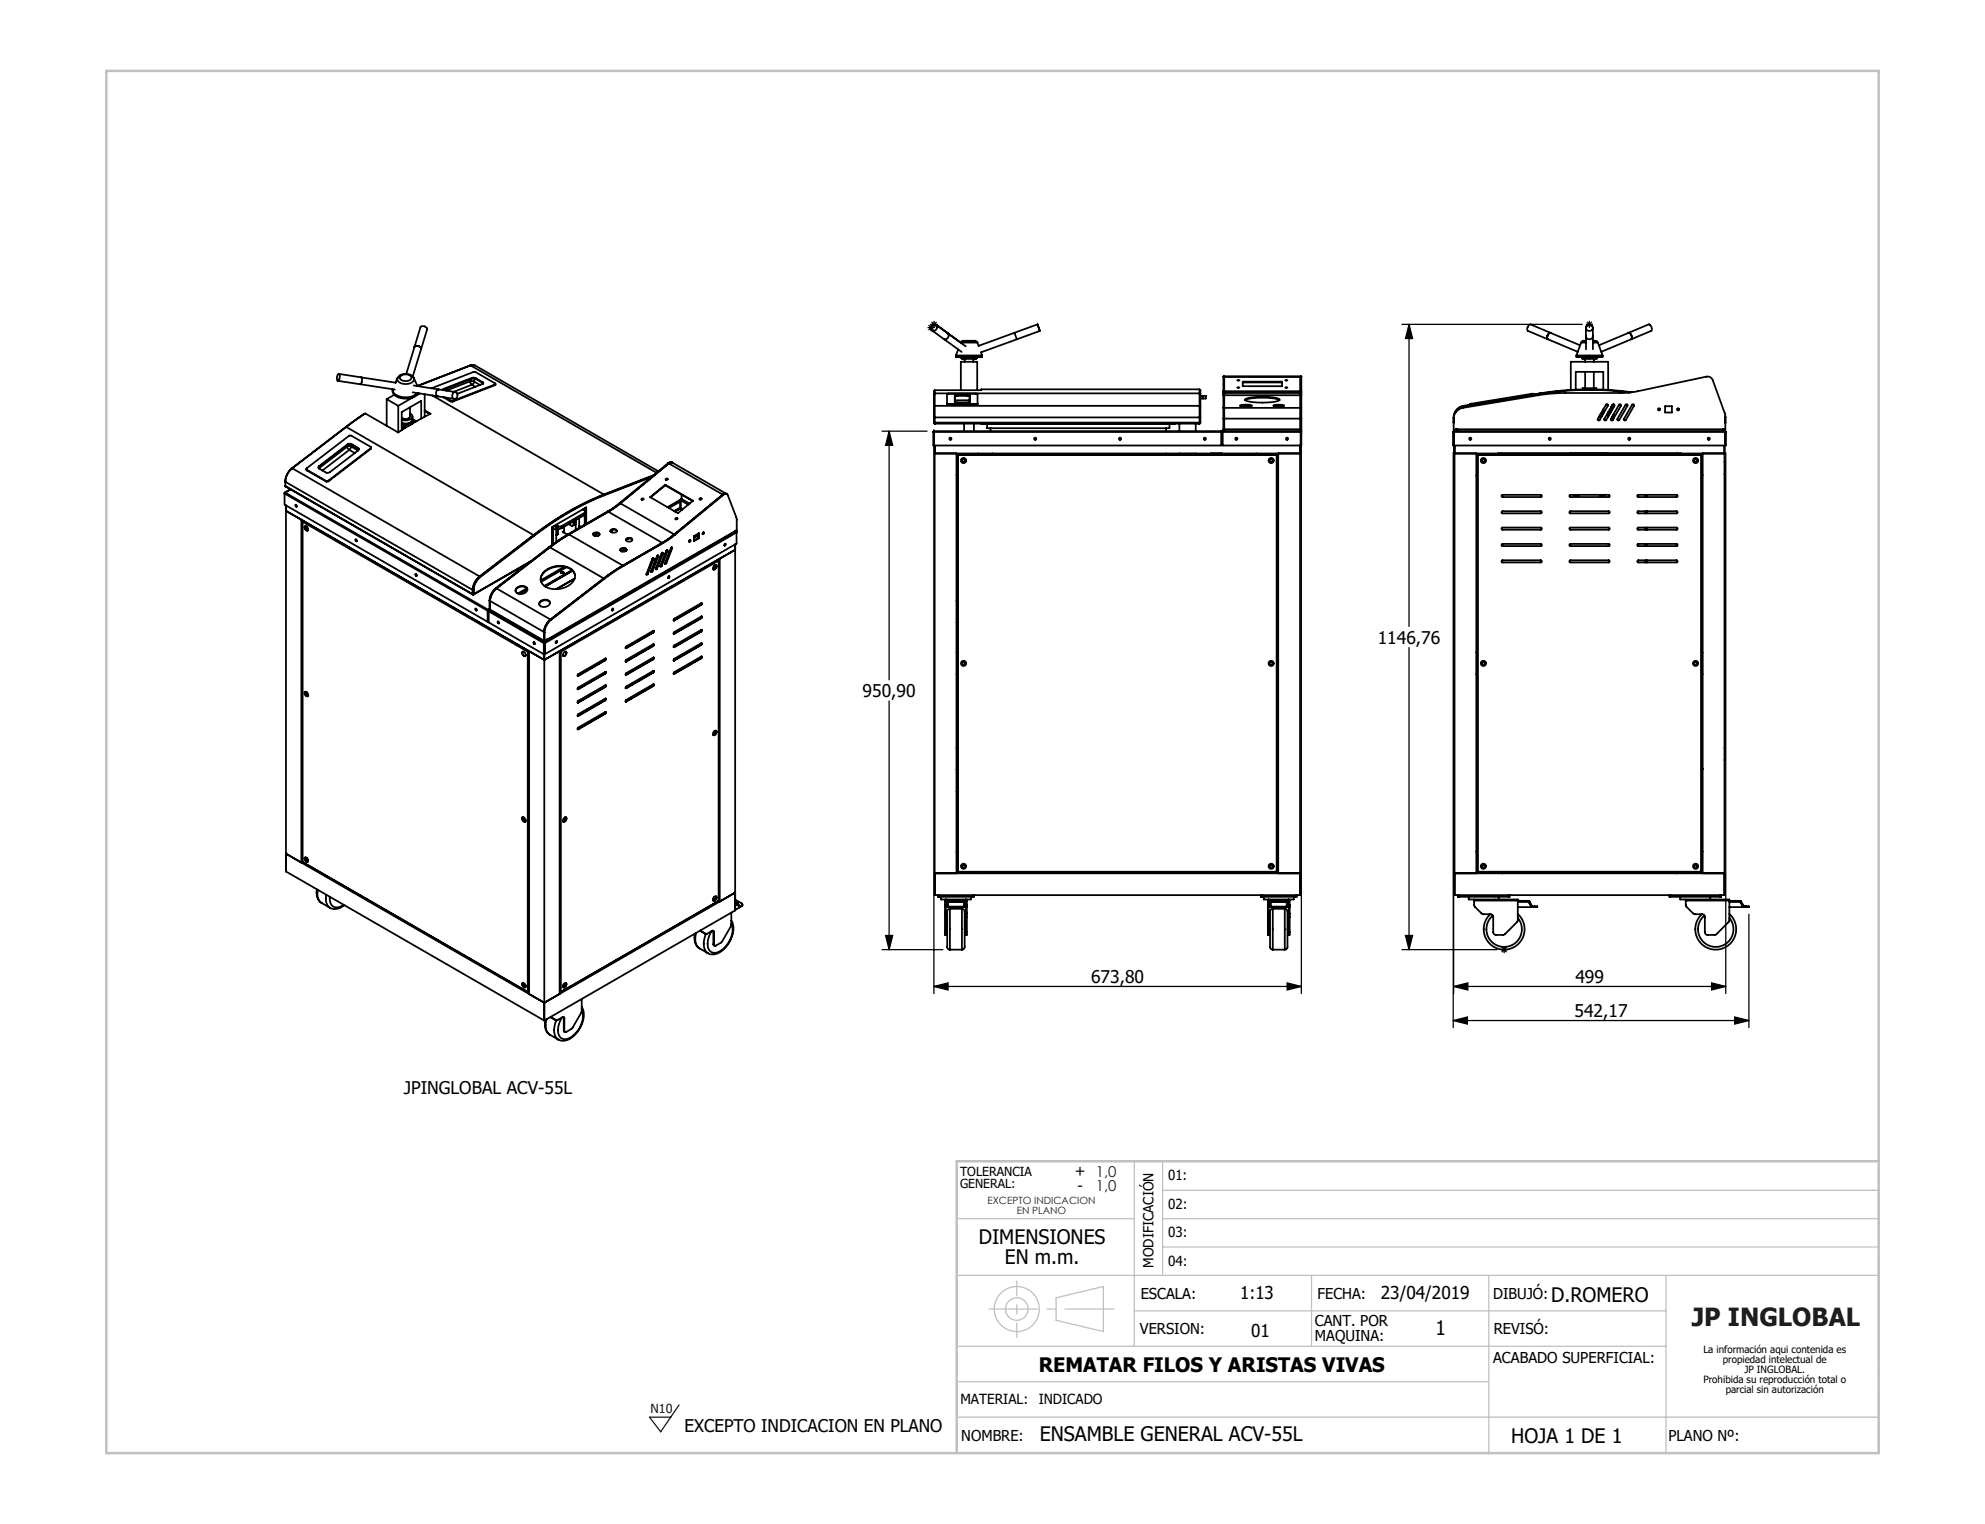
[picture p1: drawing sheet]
<svg xmlns="http://www.w3.org/2000/svg" width="280mm" height="215mm" viewBox="0 0 280 215" stroke-linecap="round" stroke-linejoin="round" font-family="sans-serif">
<g fill="none" stroke="#000" stroke-width=".18">
<path d="M130.8 46.2h1M131 45.9l.7 .7M131.3 45.8h1M131.3 45.7v1M131.4 45.4l.7 .7M131.7 45.9l-.7 .7M131.8 45.3v1M132.1 45.4l-.7 .7M197.8 45.8h25.4M198.8 45.8v42.6M198.8 45.8l.5 2h-1zM223.7 45.8h1"/>
<path d="M223.8 45.4l.7 .7M224.2 45.3v1M224.5 45.4l-.7 .7M124.4 60.8h6.4M125.4 60.8l.5 2h-1zM125.4 60.8v35.1M131.7 60.6v79.6M183.6 61.8v78.4M205 63.9v81.1M205 61.6v78.6M243.4 63.9v76.3M125.4 98.9v35.1"/>
<path d="M198.8 91.4v42.6M124.4 134h8.6M124.9 132h1l-.5 2zM131.7 139.2l2-.5v1zM131.7 139.2h51.9M181.6 138.7l2 .5-2 .5zM197.8 134h13.4M198.3 132h1l-.5 2zM205 139.2l2-.5v1zM205 139.2h38.4M211.7 134h1M211.8 133.6l.7 .7"/>
<path d="M212.2 133.5v1M212.5 133.6l-.7 .7M241.4 138.7l2 .5-2 .5zM246.7 129v16M205 144l2-.5v1zM205 144h41.7M244.7 143.5l2 .5-2 .5z"/>
</g>
<g fill="none" stroke="#c0c0c0" stroke-width=".18">
<path d="M135 171.9h25M135 179.9h130M160 163.8v26.1M164 167.9h101M164 171.9h101M164 175.9h101M164 163.8v16.1M185 179.9v10M210 179.9v25.2M235 179.9v25.2M135 194.9h75M135 199.9h130"/>
<path d="M135 189.9h100M149 183.1l6.6-1.6v6.4l-6.6-1.6zM160 184.9h75"/>
<circle cx="143.4" cy="184.7" r="1.59"/>
<circle cx="143.4" cy="184.7" r="3.2"/>
</g>
<path d="M95.8 198.2l-2.6 3.8-1.6-2.1h3" fill="none" stroke="#191924" stroke-width=".18"/>
<path d="M265 163.8v41.2" fill="none" stroke="#c0c0c0" stroke-width=".18" stroke-dasharray="15.2 1.3 1.3 1.3" stroke-dashoffset="6.1"/>
<path d="M135 205h130" fill="none" stroke="#c0c0c0" stroke-width=".18" stroke-dasharray="15.2 1.3 1.3 1.3" stroke-dashoffset="-.3"/>
<path d="M139.5 184.7h17.6" fill="none" stroke="#c0c0c0" stroke-width=".18" stroke-dasharray="15.2 1.3 1.3 1.3" stroke-dashoffset="8.4"/>
<path d="M143.4 180.7v8" fill="none" stroke="#c0c0c0" stroke-width=".18" stroke-dasharray="15.2 1.3 1.3 1.3" stroke-dashoffset="13.1"/>
<path d="M15 10h250v195h-250zM265 163.8h-130v41.2" fill="none" stroke="#c0c0c0" stroke-width=".35"/>
<g fill="#000">
<path d="M198.8 45.8l.5 2h-1zM198.3 132h1l-.5 2z"/>
<path d="M181.6 138.7l2 .5-2 .5zM131.7 139.2l2-.5v1zM124.9 132h1l-.5 2zM125.4 60.8l.5 2h-1zM205 139.2l2-.5v1zM241.4 138.7l2 .5-2 .5zM205 144l2-.5v1zM244.7 143.5l2 .5-2 .5z"/>
</g>
<g fill="none" stroke="#000" stroke-width=".25">
<path d="M47.6 53.7l8.1 1.3M47.7 52.8a.27 .27 0 0 1 .3 .1 .27 .27 0 0 1-.1 .3 .28 .28 0 0 1 0 .4 .28 .28 0 0 1-.3 0l-.1-.5zM47.8 52.8l3.1 .4M50.9 53.2l.2 .2v.3l-.1 .3-.2 .2M51 53.2l4.9 .8M51.3 58.4l-2.5 1.8M51.3 58.4h.1M51.4 58.4h-.1M54.5 56.3l1.7 1M54.5 56.3v3.8M55.4 55a1.2 1.2 0 0 0 1.2 1.2 2.25 2.25 0 0 0 2.4-.7M55.4 54.9a1.35 1.35 0 0 0 1.5 1.1 2.45 2.45 0 0 0 2-.5"/>
<path d="M55.6 55.7l-1.1 .6M56.1 53.3a.68 .68 0 0 0 .7 .8 1.23 1.23 0 0 0 1.6-.6v-.2M56.1 53.3l-.3 .7M56.2 57.3v3.7M56.5 53a.98 .98 0 0 1 1.5 .3 .95 .95 0 0 1-1.6 0zM56.7 60a1.54 1.54 0 0 0 1.2-.1 1.54 1.54 0 0 1-1.2 .1zM57.3 52.8l2-6.6a.59 .59 0 0 1 1 .2l-2.1 6.7M57.8 58.3a.45 .45 0 0 1 .4 .5 .45 .45 0 0 1-.5 .4l-.6 .1-.4-.1M57.8 57.5v1.3a.73 .73 0 0 1-1.1 .1M58.2 59.2a1.13 1.13 0 0 1-1.5 .5M58.2 59.5l-.2 .4M58.2 59.1l.5 .3"/>
<path d="M58.2 58.8v.9M58.2 59.3l.4 .2M58.2 55.4l3.5 .5M58.2 56.1l-2 1.2M58.4 54.4l3.5 .5M58.4 53.3a1.42 1.42 0 0 0-2.3 0M58.4 53.3l.5 1.2M59 48.8h-.3l-.2 .1M59 48.8l.3 .2 .1 .2M59 48.8l.3 .2 .1 .3M59 48.8a.4 .4 0 0 0-.5 .2M59.2 55.5l-.4 .3"/>
<path d="M59.4 59.1v-2.6l-2.7 1.6v2.6M59.9 57.9l.8 .5-2.2 1.2-2.3 1.4M59.9 58l.8 .4M59.9 55.6v3.2M61 55.8l24.2 14M62.5 56l1 .6M62.6 55h-.1M62.6 54.9l-.1 .1M62.6 54.9v.1M62.8 56.1l.7 .4M63.5 56.6l.4 .1M63.5 56.5l.4 .1"/>
<path d="M63.5 56.5v.1M63.9 56.6v.1M63.9 55.4a.4 .4 0 0 1 .6 .1 .4 .4 0 0 1 0 .6 .38 .38 0 0 1-.6 .1 .38 .38 0 0 1-.1-.6zM64.2 55.3l-2.3-.4a.51 .51 0 0 0-.4 .5 .51 .51 0 0 0 .3 .5l2.3 .4M66.3 53.8l.1 .3 .2 .2M66.3 53.8h.6M66.3 53.8l-3.4 1.3M66.4 51.6l.3-.1 .3 .1 25.9 14.9M66.4 51.6l-7.5 2.8M66.4 51.6l26.2 15.1M66.4 53.5l-.1 .3M66.5 51.5l-.2 .1"/>
<path d="M66.6 53.4l.5 .1M66.6 53.4l-4 1.6M66.6 54.3l-2.6 1M66.6 54.3l.5 .3M66.6 53.3l.5 .1M66.6 53.3l-4 1.6M66.6 53.3v.1M66.9 53.8l-.3 .5M66.9 53.8l.8 .5M66.9 53.4v.4M67.1 53.5l1 .5M67.1 53.4l1 .5"/>
<path d="M67.1 53.4v.1M68.1 54l.1 .1M68.1 53.9a.13 .13 0 0 1 .1 .1 .13 .13 0 0 1-.1 .2l-3.6 1.4M68.1 53.9v.1M69.8 54.3l-5.9 2.4M69.8 54.2v-.1l-2.7-1.6h-.2l-6 2.3M69.8 54.2l-5.9 2.4M69.8 54.2v.1M69.9 54.2l-.1 .1M131.5 46a.42 .42 0 0 1 .6-.1 .42 .42 0 0 1-.1 .7 .4 .4 0 0 1-.6-.1 .4 .4 0 0 1 .1-.5zM131.5 46.6l1.6 1.2a.5 .5 0 0 0 .6-.2 .5 .5 0 0 0 0-.6M131.7 57.3v1.5"/>
<path d="M131.7 59.6l.2 .2M131.7 58.8h.1M131.7 57.3h.1M131.7 59.6h37.6M131.7 55.6v1.7M131.7 58.8v.8M131.7 55.6h.1M131.8 55.1h-.1v.5M131.8 58.9v.9h37.4v-.9M131.8 57.3v1.6M131.8 55.5v-.5h6.6v-.1h30.8v.6M131.8 58.9h37.4"/>
<path d="M131.8 55.5v1.8M131.8 57.3h37.4M131.8 55.5h37.4M131.9 45.8h.2l3.4 2.5M131.9 59.8h.1M132 45.8l1.7 1.2M133.1 47.8l2.5 1.9M133.6 56.9l.2 .1M133.7 47h-.1l2.6 1.9M133.8 57.1h-.2v-1.5l.2-.1 4.1 .1v1.5h-.2M133.8 57h3.9M133.8 57v.1"/>
<path d="M133.8 57.1h3.9M134.7 56.5v.2M134.7 56.5h2.1M134.7 55.9v.6M134.7 56.5h.1M134.8 50.2h3.7M134.8 50.2v.2h3.7v-.2M135.1 55.7l-.4 .1v.9h2.1v-.9l-.4-.1M135.1 55.9h-.4M135.1 55.7h1.3M135.1 55.7v.2M135.1 55.9h1.3"/>
<path d="M135.2 49.3l-.4 .9M135.5 48.3l.1-.1a3.4 3.4 0 0 1 1.9-.1h.2l.2 .2M135.5 48.3h2.4M135.5 48.3h.1M135.5 55v-4h2.3v4M135.6 50.5l.1 .1h2l.1-.1M135.6 50.5h2.2M135.6 50.4v.1M136 59.8v1M136.1 50.6v.4M136.4 55.9h.4M136.4 55.7v.2"/>
<path d="M136.8 56.5v.2M136.8 55.9v.6M136.8 56.5h.1M137.3 50.6v.4M137.4 59.8v1M137.7 57v.1M137.8 50.4v.1M137.9 56.9l-.2 .1M138.4 59.8h27.4M139.2 59.8v.6h25.8v-.6M143.1 46.9l.3 1M143.4 47.9l-5 1.8 .1 .5"/>
<path d="M146.3 45.8l-8.3 3-.1-.5M146.4 45.8l.3 .9zM146.7 46.7l-3.3 1.2M166.4 59.8v1M168.7 59.8v1M169.2 59.8h.1M169.2 55h.1v.6M169.2 57.3v1.6M169.2 58.8h.1M169.2 57.3h.1M169.2 55.6h.1M169.2 55.5v1.8"/>
<path d="M169.3 57.3v1.5M169.3 59.6l-.1 .2M169.3 55.9h.4M169.3 55.6v1.7M169.3 58.8v.8M169.3 56.2h.4M169.7 55.9h.4v.3h-.4M169.7 55.9v.3M172.6 57.5v1.6M172.6 55.4v.4M172.6 55.2v.2M172.6 53.1h11"/>
<path d="M172.6 55.8h11M172.6 53.1v2.1M172.6 55.8v1.7M172.6 59.1v1.5M172.6 59.1h11M172.6 57.5h11M172.6 55.4h11M172.6 55.2h11M172.7 53.1v7.7M174.5 53.6l.3 .1zM174.5 54.7h.3zM174.9 57.2a2.62 2.62 0 0 1 1.7 0 2.73 2.73 0 0 1-1.7 0z"/>
<path d="M175 57.3l.7-.1 .8 .1M175.3 53.8h5.5v.7h-5.5zM175.3 54h5.5M175.6 56.3a8.5 8.5 0 0 1 4.9 0 .45 .45 0 0 1-.6 .4 9.6 9.6 0 0 1-4.2-.2zM175.6 56.5a8.6 8.6 0 0 1 4.9 0M179.6 57.2a2.45 2.45 0 0 1 1.5 0 2.27 2.27 0 0 1-1.5 0zM179.7 57.3h1.4M181.3 53.6l.3 .1zM181.3 54.7h.3zM183.4 53.1v7.7M183.6 57.5v1.6M183.6 55.4v.4"/>
<path d="M183.6 55.2v.2M183.6 53.1v2.1M183.6 55.8v1.7M183.6 59.1v1.5M205 59.6v.1M205 59.6h.1M205 58.9h.1M205 58.9v.7M206.4 57.3a1.65 1.65 0 0 0-1.4 1.6M206.4 57.3h.1M206.4 57.3a1.54 1.54 0 0 0-1.1 1M207.6 56.9l-.2 .1v.1"/>
<path d="M207.6 56.9v.2M216 55.6l.2-.1 .1 .1M216 55.6v.1M216 55.6l-8.4 1.3M217.2 55.5l-10.8 1.8M217.2 55.5v.1M218.3 47.4l-.1 .3 .2 .2M218.3 47.4l-.1 .3 .1 .2M218.7 47l-.2 .1-.2 .3M218.7 47a.4 .4 0 0 0-.4 .4M221.6 55v-4h5.2v4M222.3 55v-2.5h3.9v2.5"/>
<path d="M222.4 50.2h3.7M222.4 50.2v.2h3.7v-.2M222.9 48.7l-7-2.9a.64 .64 0 0 0-.4 .9l7.1 2.9M223 48.3h.7M223 48.3l-.6 1.9M223.1 50.5h2.2M223.1 50.5l.1 .1h2l.1-.1M223.1 50.4v.1M223.2 54.9v-.1h2v.1M223.6 50.6v.4M223.6 52.5v2.3M223.7 47.5v1.8"/>
<path d="M223.7 48.1h-.4l-.3 .2M224.7 46.2v1.2a.49 .49 0 0 1-.5 .5 .49 .49 0 0 1-.5-.5v-1.2M224.7 47.5v1.8M224.7 48.1h.4l.3 .2M224.7 48.3h.7M224.8 50.6v.4M224.8 52.5v2.3M225.3 50.4v.1M225.4 48.3l.7 1.9M225.5 48.7l7-2.9a.64 .64 0 0 1 .4 .9l-7 2.9M225.5 58.8h.4M225.6 58.7h.4"/>
<path d="M225.8 58.4v.3M225.8 58.4h.3M226.1 58h.1M226.2 57.8l-.1 .6M226.5 57.1h.3M226.6 57.1l.1-.1 .1 .3-1.2 2a.15 .15 0 0 1-.2 0 .15 .15 0 0 1 0-.2zM226.8 58.4h.3M226.8 58.2h.4M226.8 58.2v.6M226.8 58.7h.1M227.3 57.4v.7M227.3 57.3v.6"/>
<path d="M227.4 58.8h.1M227.4 57.1v.6M227.4 58.7v.6M227.5 57.1l.2-.1v.3l-1.1 2a.15 .15 0 0 1-.2 0 .15 .15 0 0 1-.1-.2zM227.6 57v.5M227.6 58.5v.6M228.4 57.1l.2-.1v.3l-1.1 2a.15 .15 0 0 1-.2 0 .15 .15 0 0 1-.1-.2zM229.3 57.1l.2-.1 .1 .3-1.2 2a.15 .15 0 0 1-.2 0 .15 .15 0 0 1-.1-.2zM229.7 47h.2zM229.9 47l.1 .1a.54 .54 0 0 1 .1 .8M229.9 47l.1 .1a.64 .64 0 0 1 .1 .8M229.9 55.4a43.4 43.4 0 0 0-12.7 .2l-10.8 1.7"/>
<path d="M230.2 55.3a43.5 43.5 0 0 0-13 .2M230.3 57.1l.1-.1 .1 .3-1.2 2a.15 .15 0 0 1-.2 0 .15 .15 0 0 1 0-.2zM234.9 57.3h.9v.9h-.9zM243.4 58.7v.2M243.4 59.6h.1M243.4 58.9h.1M243.4 59.6v.1M243.4 58.9v.7M40.1 69.5v1.7l28.7 16.5M40.1 69.5l.1 .1M40.2 69.5l-.1 .1 28.7 16.6M40.2 69.5h-.1"/>
<path d="M40.2 69.5l28.7 16.5M40.2 68.6l26.5 15.3M40.2 67.8v.8M40.2 68.6l26.5 15.2M40.2 67.8h.1M40.3 72.1l36.5 21M40.3 71.3v51.6l36.5 21.1M41 69l-.8 .5M41.2 66.1a2.44 2.44 0 0 0-1 1.7M41.2 66.1h.1M41.2 66.1a2.63 2.63 0 0 0-1 1.9l26.5 15.2M41.2 66.1l26.4 15.2"/>
<path d="M41.7 71.2l.2 .3M42.5 73.3v48.4M42.6 73.5l.1 48.1M42.7 73.5v.1M42.7 73.6l31.7 18.3M42.7 73.6v48M42.7 73.5h.1M42.7 73.4v.2M42.7 73.4v.1M42.7 73.4h.1M43 74.2a.38 .38 0 0 1 .4 .2 .38 .38 0 0 1-.1 .5 .46 .46 0 0 1-.3-.7zM43.1 74.2a.45 .45 0 0 0 .3 .6"/>
<path d="M43.2 66.2l.1 .2M43.3 66.3l2.7 1.5M43.3 66.3v.1M43.3 66.4l2.7 1.5M43.3 74.3v.5M45 65.8h.1M45 65.8l-.1 .2M46 67.8v.1M46.3 67.8h-.3M46.3 67.8v.1M46.3 67.9h-.3M48.8 60.2l-7.6 5.9"/>
<path d="M48.8 60.2v.1M48.8 60.2l2.7-1.9 4.7 2.7M48.8 60.2l26.5 15.3M48.9 62.9l.1 .1M49 63l.3 .5M49 63l-4 3.1M49 62.7l-4 3.1M49 62.7v.1M49 62.8l-4 3M49.3 63.5l-3.8 2.9M49.3 63.5l.7 .4M49.5 62.7v.3"/>
<path d="M49.5 63l-.2 .5M49.5 63l-.3-.1-.2 .1M49.5 63l1 .6M49.6 62.6h-.3l-.3 .1M49.6 62.6l.9 .6M49.6 62.6v.1M49.6 62.7h-.3l-.3 .1M49.6 62.7l.9 .6M50.2 76.1l.1 .2M50.5 63.2a.2 .2 0 0 1 .1 .2 .2 .2 0 0 1-.1 .2l-4 3.1h-.5l-1-.6a.2 .2 0 0 1-.1-.2 .2 .2 0 0 1 .1-.1M50.5 63.2v.1M50.5 63.3l.1 .1"/>
<path d="M52.3 63.2v-.2l-2.8-1.5h-.2l-6 4.6v.2M52.3 63.2l-6 4.6M52.3 63.2v.1M52.3 63.3l-6 4.6M52.3 63.1v.2M56.7 60.3l.4 .1M57.1 60.4h.1M74.6 79.4l-7.8 4.5M74.9 79.2l-8.1 4.6M75.3 75.5l-7.7 5.8M75.3 75.5h.1M75.3 75.5l.1 .1"/>
<path d="M75.3 75.5l-7.6 5.9M75.4 75.6l-7.7 5.8M77.5 77.2l7.8 4.5M77.5 77.2l-7.5 5.8M78 74.3v2.5M78.1 74.2l.6 .3M78.4 74.1l.3 .1M78.5 74.4v.1M78.5 74.5l-.5 .3v-.2M78.5 74.5v1.9M78.5 75.5l.2-.1zM78.7 74.2h.5"/>
<path d="M78.7 74.5h.5M78.7 74.2v.3M78.7 74.5v.9M78.9 74.6l-.2 .1M79.2 74.2v.3M79.6 74.3v.8M79.6 74.9l-.2 .1 .6 .4M79.6 75l-.2 .1M79.6 80l-3.3 1.9a2.04 2.04 0 0 1 1.8-1.9 2.44 2.44 0 0 1 3 1v.1M80.2 75.3l-2.7 1.9M80.2 75.3l7.8 4.5M80.2 73.9l.5 .3"/>
<path d="M80.9 73.5v.6l-.2 .1M81.2 73.9l-.5 .3M81.2 73.9l-.2 .2M81.2 73.4v.5M81.2 73.4v1.3M81.7 74.2l.2 .1M81.7 73.1v1.4M82.2 71.9l.3 .1M82.5 71.7v.3M82.5 72a.17 .17 0 0 1 .1 .2 .17 .17 0 0 1-.1 .1M82.5 72.3l-3.3 1.9M82.5 72.3v1.7"/>
<path d="M82.6 72.2v.3l-.1 .1-3.3 1.9M82.7 73.9v-2.3l-4.8 2.7v2.5M83.7 75.4a.58 .58 0 0 1 .9 0M83.7 75.2a.48 .48 0 0 1 .5-.1 .48 .48 0 0 1 .4 .4 .51 .51 0 0 1-.9-.2zM84 75.2l-.1 .4M84.1 75.2l-.2 .4M84.2 75.2l-.2 .4M84.5 75.3l-.1 .3M84.5 75.4v.1M85.2 69.8a40.5 40.5 0 0 0-9.9 5.7M85.2 69.8v.1M85.2 69.8a40.6 40.6 0 0 0-9.9 5.7"/>
<path d="M85.2 69.8h.1M85.2 69.9a40.5 40.5 0 0 0-9.8 5.7M85.7 72.1l7.8 4.5M85.7 72.1l-5.5 3.2M86.1 74.9a.58 .58 0 0 1 .9 0M86.2 74.8a.48 .48 0 0 1 .4-.2 .48 .48 0 0 1 .4 .4 .51 .51 0 0 1-.9-.2zM86.2 74.9l-.1 .1M86.2 75h.1M86.3 74.8l-.1 .2M86.3 75v.1M86.4 74.7l-.1 .3M87.4 71l-1.7 1.1"/>
<path d="M87.4 71l7.8 4.4M87.5 77.6a.58 .58 0 0 1 .9 0M87.5 77.4a.52 .52 0 0 1 .9 .2 .54 .54 0 0 1-.9-.1zM88 79.8l-2.7 1.9M88 77.6l.2 .2M88 77.6l.3 .1M88.1 77.6l.1 .1M88.1 77.6h.1M88.2 77.6v.1M88.2 77.5l-.5 .3M88.3 77.5l-.6 .3M88.3 76.2a.58 .58 0 0 1 .9 0"/>
<path d="M88.3 77.5l-.1 .1M88.4 76a.52 .52 0 0 1 .8 .2 .54 .54 0 0 1-.9-.1zM88.4 77.6l-.2 .1M88.4 76v.1M88.6 76l-.3 .2M90.8 70.4l-.3 .1M91.7 70.1l2.1-1.7 4 2.2-2.2 1.8zM91.9 67.3l-6.7 2.6M91.9 79.3l-.1 .1M92 67.2l-6.8 2.6M92.1 78.8l.1 .1M92.1 78.8l-.8 2.1"/>
<path d="M92.1 78.7v.1M92.2 67l-7 2.8M92.2 78.9v-.2l-.2 .1-.8 2.3h.1l.1-.1M92.2 78.9l-.8 2.1M92.4 79h.1M92.6 79h-.2M92.6 78.9h-.1v.1M92.8 78.4l.1 .1M92.8 78.4l-.8 2.1M92.8 78.3v.1M92.9 78.5l-.1-.2-.1 .2-.9 2.2h.1l.1-.1M92.9 78.5l-.9 2.1"/>
<path d="M93.2 78.6l-.1 .1M93.3 79.8l-.2 .1M93.3 79.8h.1M93.4 78.1h.1M93.4 78.1l-.8 2.1M93.4 78v.1M93.5 76.6l-5.5 3.2M93.5 78.1v-.1l-.2 .1-.8 2.2h.1l.1-.1M93.5 78.1l-.8 2.1M93.8 68.4l.1 .1M93.9 68.5l3.8 2.2M93.9 68.5l-2.1 1.7"/>
<path d="M93.9 78.2l-.1 .1M93.9 79.4l-.1 .1M93.9 79.4l.1 .1M94.1 77.7h.1M94.1 77.7l-.8 2.1M94.1 77.6v.1M94.2 77.7l-.1-.1-.1 .1-.9 2.2 .1 .1 .1-.2M94.2 77.7l-.9 2.1M94.2 67.6l-.3 .1M94.3 65.3l.2-.1h.3l7.7 4.5M94.3 65.3l7.7 4.5M94.3 65.3l-6.9 5.7"/>
<path d="M94.5 77.8l-.1 .1M94.7 77.3l.1 .1M94.7 77.3l-.8 2.1M94.7 77.2v.1M94.8 77.4v-.2l-.2 .1-.8 2.2 .1 .1 .1-.1M94.8 77.4l-.8 2.1M94.8 65.3l-.2-.1-.3 .2-7.4 6.1-8 4.7-8.9 6.8a2.44 2.44 0 0 0-.9 1.8l.1 1.3M95.2 75.4l-1.7 1.2M95.6 73.2h-.3M95.9 71.8l.3 .1M95.9 71.8l-.7 .4M95.9 71.8l.2 .2"/>
<path d="M96 71.7l-.8 .4M96 70.7v1.1M96 71.7l.3 .2M96 70.5v.2l-1.6 1M96 70.5v-.1v.2M96 71.6l-.9 .5M96 70.5l-1.8 1M96 70.6h.1M96 70.6l1.1 .6M96.1 70.4l-.1 .2M96.1 69.8v.6M96.1 70.4l1.2 .6"/>
<path d="M97.3 76.2l-.1 .2M97.3 76.2l-.1 .1M97.9 75.6l.7-.4v.7l-.7 .4zM98.5 75.9h.1M98.5 75.9l-.6 .3M98.5 75.3v.6M98.5 75.5l-.6 .4M99 70.4h-.2h-.1l.1 .1M99.2 75.1l-.1 .2M99.2 75.1l-.1 .1M100.7 79.8a.23 .23 0 0 1 .4 0 .23 .23 0 0 1-.1 .4 .24 .24 0 0 1-.3 .2 .24 .24 0 0 1-.1-.4zM100.7 79.8v.5"/>
<path d="M101 79.7a.45 .45 0 0 1-.4 .6M101.3 78.9h.1M101.3 78.9l.1 .2M101.3 78.9l.1 .1M101.4 79v.1M101.4 79.1l-22.3 12.8M101.4 79h-.1M101.4 79v48.1M102 69.8l-7.5 6.1-8 4.7-8.9 6.8a2.44 2.44 0 0 0-.9 1.8M102 69.8h.1M102 69.8a.36 .36 0 0 1 .7 .1l1.2 3.2v1.7l-.2 .3M102 69.8l-6.8 5.6"/>
<path d="M102.2 76.8h.2l-.2 .2zM102.3 76.7l-.1 .3M102.5 69.7l-.3-.1-.2 .2M103.5 75.1h.1M103.6 75.1h.1M103.7 75.1h.1M103.7 75l-.1 .1M103.7 75.1l-26.6 15.3M103.7 74.9l-.1 .2-26.5 15.3M103.7 74.9v.2M103.7 74.9l-26.6 15.3M103.7 76.8v51.6l-26.9 15.6"/>
<path d="M103.8 75l.1 .1-27.1 15.6M103.9 75h.1M103.9 75v1.7l-27.1 15.6M103.9 75v.1M131.7 60.9h40.6M131.7 60.9v2h40.6v-2M131.8 60.9l-.1 2M131.8 60.8v2.1M131.8 60.8l-.1 .1M131.8 60.8h40.5M131.8 62.9v63.4h51.6v-63.4M131.8 64h51.6"/>
<path d="M134.9 64v59.2M135 64.2h.1M135 64.2v58.8M135 66.9l-.1 .2M135.1 64.1v.1M135.1 64.1h45M135.1 64.2v58.8M135.1 64.2h45M135.1 64.2h.1M138 64l-.1 .1M139.7 60.4v.4M140 64v.1"/>
<path d="M164.5 60.4v.4M164.5 64v.1M164.5 64.1h2.6M166.4 64h2.3M167.1 64v.1M167.9 64v.1M167.9 64.1h9.4M170.8 64h.1M172.3 60.8v.1M172.3 60.8h.2M172.3 60.9h.2M172.3 64h.1"/>
<path d="M172.4 64h-.1M172.5 60.8v.1M172.5 60.9h11.1M172.5 60.9v2h11.1v-2M172.6 60.6v.2M172.6 60.6h11M177.2 64l.1 .1M180.1 64.2v58.8M180.1 64.2h.1M180.1 64.1v.1M180.2 64.2h-.1M180.2 64.2v58.8"/>
<path d="M180.2 66.9l.1 .2M180.3 64v59.2M183.5 60.8v.1M183.5 60.8l.1 .1M183.5 60.9h.1M183.5 60.9v2M183.6 60.6v.2h-11.1M205 60.9h38.4M205 60.9v2h38.4v-2M205.1 60.9v2M205.1 60.8v.1M205.1 60.8l-.1 .1"/>
<path d="M205.1 60.8h38.2M205.2 64h38M205.2 62.9v63.4h38v-63.4M205.4 60.7h.1M205.5 60.6l.1 .2M205.5 60.6h37.5M205.5 60.6l-.1-.1v.3M208.2 64v59.2M208.4 64.2h.1M208.4 64.2v58.8M208.4 66.9l-.2 .2M208.4 64.1l.1 .1"/>
<path d="M208.4 64.1h31.6M208.5 64.2h31.4M208.5 64.2v58.8M208.5 64.2h.1M211.3 64l-.1 .1M211.8 64v.1M211.8 69.9l5.5-.1a.15 .15 0 0 1 .2 .2 .15 .15 0 0 1-.2 .1h-5.4l-.1-.1zM211.8 72.2l5.5-.1a.15 .15 0 0 1 .2 .2 .15 .15 0 0 1-.2 .1h-5.4l-.1-.1zM211.8 74.5l5.5-.1a.15 .15 0 0 1 .2 .2 .15 .15 0 0 1-.2 .1h-5.4l-.1-.1zM211.8 76.8l5.5-.1a.15 .15 0 0 1 .2 .2 .15 .15 0 0 1-.2 .1h-5.4l-.1-.1zM211.8 79.1l5.5-.1a.15 .15 0 0 1 .2 .2 .15 .15 0 0 1-.2 .2h-5.4l-.1-.1zM221.4 69.9l5.5-.1a.15 .15 0 0 1 .2 .2 .15 .15 0 0 1-.2 .1h-5.4l-.1-.1z"/>
<path d="M221.4 72.2l5.5-.1a.15 .15 0 0 1 .2 .2 .15 .15 0 0 1-.2 .1h-5.4l-.1-.1zM221.4 74.5l5.5-.1a.15 .15 0 0 1 .2 .2 .15 .15 0 0 1-.2 .1h-5.4l-.1-.1zM221.4 76.8l5.5-.1a.15 .15 0 0 1 .2 .2 .15 .15 0 0 1-.2 .1h-5.4l-.1-.1zM221.4 79.1l5.5-.1a.15 .15 0 0 1 .2 .2 .15 .15 0 0 1-.2 .2h-5.4l-.1-.1zM221.6 64h5.2M222 69.9h.7M222 69.9h.1h.6M222 64v.1M222 69.8v.1M222.7 64v.1M222.7 69.8v.1M225.7 69.9h.1h.6"/>
<path d="M225.7 69.9h.7M225.7 64v.1M225.7 69.8v.1M226.4 64v.1M226.4 69.8v.1M231 69.9l5.5-.1a.15 .15 0 0 1 .1 .2 .15 .15 0 0 1-.1 .1h-5.4l-.1-.1zM231 72.2l5.5-.1a.15 .15 0 0 1 .1 .2 .15 .15 0 0 1-.1 .1h-5.4l-.1-.1zM231 74.5l5.5-.1a.15 .15 0 0 1 .1 .2 .15 .15 0 0 1-.1 .1h-5.4l-.1-.1zM231 76.8l5.5-.1a.15 .15 0 0 1 .1 .2 .15 .15 0 0 1-.1 .1h-5.4l-.1-.1zM231 79.1l5.5-.1a.15 .15 0 0 1 .1 .2 .15 .15 0 0 1-.1 .2h-5.4l-.1-.1zM232.1 69.8v.3M232.1 72.1v.3"/>
<path d="M232.1 74.4v.3M232.1 76.7v.3M232.1 79v.4M232.3 64.1h-.2M232.3 64.1h4.9M232.3 64.1h.1M232.3 69.8v.3M232.3 72.1v.3M232.3 74.4v.3M232.3 76.7v.3M232.3 79v.4M236.6 64v.1"/>
<path d="M237.1 64l.1 .1M239.9 64.2v58.8M239.9 64.2h.1M240 64.1l-.1 .1M240.1 64.2h-.2M240.1 64.2v58.8M240.1 66.9l.1 .2M240.2 64v59.2M243 60.7h.1M243 60.7v.1M243 60.6l.1-.1v.3l.3-.2-.1-2.1-1.7-4.9a.77 .77 0 0 0-.9-.5l-10.6 2.2-1.2 .1-10 .1-12.6 2a1.54 1.54 0 0 0-1.3 1.6l.1 1.5 .2 .2M243 60.6l-.1 .2"/>
<path d="M243.2 65.1l.1 1.8M243.2 66.9h.1M243.3 66.9v38.6M243.3 60.8v.1M243.3 60.8l.1 .1M243.3 60.9l.1 2M243.3 60.9v2M43 97.6a.38 .38 0 0 1 .4 .2 .38 .38 0 0 1-.1 .4 .46 .46 0 0 1-.3-.6zM43.1 97.6a.45 .45 0 0 0 .3 .6M43.3 97.7v.5M58.6 81l.2 .2M66.7 83.8v.1l.1-.1"/>
<path d="M66.7 83.2v.6M66.7 83.1l.1 .1M66.7 83.8h.1M66.7 83.1v.7M66.7 83.2h.1M66.8 83.2v.6M67.1 85.9l.1 .2M67.6 81.3a2.63 2.63 0 0 0-.9 1.9M67.6 81.3l.1 .1M67.7 81.4a2.44 2.44 0 0 0-1 1.7M67.7 81.4h.1M67.7 81.4a2.44 2.44 0 0 0-.9 1.8"/>
<path d="M68.8 86.2v1.5M68.9 86l-.1 .2M68.9 86.1l7.9 4.5M68.9 86.2v1.6l7.8 4.5M68.9 86.2l7.8 4.5M69 85.9l.1 .2M69 85.9l-.1 .1M69 84.7l7.7 4.5M69 85.9l7.8 4.5M69 84.7v1.2M69 86l-.2 .1v1.6M69.1 86.1l-.2 .1"/>
<path d="M69.1 86.1l7.8 4.5M70 83a2.44 2.44 0 0 0-1 1.7M70 83l7.7 4.5M70.2 87.7l.2 .2M72.9 82.9a.91 .91 0 0 1 1.5 .3 .93 .93 0 0 1-.8 .6 .93 .93 0 0 1-.9-.5zM73.7 91.9a.38 .38 0 0 1 .4 .3 .38 .38 0 0 1-.1 .4 .46 .46 0 0 1-.3-.7zM73.7 91.9a.45 .45 0 0 0 .4 .7M74.3 83l-1.2 .7M74.4 83.2l-1 .6M74.4 83.1a.94 .94 0 0 0-.9-.3 .94 .94 0 0 0-.8 .6M74.4 91.9v48M74.5 91.9h.1"/>
<path d="M74.5 91.9h-.1M74.5 91.8l-.1 .1M74.5 91.9l.1 48.3M74.5 91.8v.1M74.5 91.8h.1M74.6 91.9h-.2M74.6 91.9v48.1M74.6 91.9h.1M75.3 90.6l.1 .2M76.2 84.9a.82 .82 0 0 1 1.4 .2 .84 .84 0 0 1-.8 .5 .84 .84 0 0 1-.8-.4zM76.7 80.7a3.1 3.1 0 0 1 4.2-.1 1.44 1.44 0 0 1-.8 2.1 2.93 2.93 0 0 1-3.7-.4 1.23 1.23 0 0 1 .3-1.6zM76.7 90.7v1.6"/>
<path d="M76.7 89.2l.1 1.3M76.7 89.2h.1M76.8 92.3h-.1M76.8 90.6l-.1 .1M76.8 90.6v.1M76.8 90.6v53.4M76.8 93.1l26.9-15.5-2.2 1.2v48.4M76.8 90.7h-.1M76.8 90.7h.1M76.8 90.7v1.6M76.8 89.2v1.2M76.9 90.6h-.1"/>
<path d="M77.1 90.2v.3l-.2 .1-.1-.2M77.1 90.2v.1M77.1 90.3v.1M77.6 85a.86 .86 0 0 0-1.5 .3M77.7 87.5a2.44 2.44 0 0 0-.9 1.7M78.4 90.5h.2l-.2 .2zM78.5 90.4l-.1 .3M79 91.8v48.4l-2.2 1.3M79 91.9h.1M79 91.8l-2.2 1.3M79 91.8v.1M79 91.8h.1"/>
<path d="M79 91.8l.1 .1M79.1 91.9h.1M79.1 91.9v48M79.1 80.7a.17 .17 0 0 1 .3-.1 .17 .17 0 0 1 .1 .2l-.2 .1zM79.5 80.8h-.3h.3M79.6 92a.23 .23 0 0 1 .3 0 .23 .23 0 0 1-.1 .4 .24 .24 0 0 1-.3 .2 .24 .24 0 0 1 0-.4zM79.8 91.9a.45 .45 0 0 1-.3 .7M79.9 80l-3.6 2.1M80.7 80.4l-3.9 2.3M80.7 80.5l-3.8 2.2M80.8 80.5l-3.9 2.2M81 81.7l-2.5 1.4"/>
<path d="M81.1 81.6l-2.7 1.5M81.5 95.3h.1M81.5 97.2h.1M81.5 99.1h.1M81.5 95.3l.1 .1M85.3 81.7l-7.6 5.8M85.3 95l-3.8 2.2M85.3 93.1l.1 .1M85.3 93.1l-3.8 2.2M85.3 95h.1M85.3 96.9h.1M85.3 96.9l-3.8 2.2"/>
<path d="M85.3 98.8h.1M85.3 98.8l-3.8 2.2M85.4 93.2l.1-.3-3.9 2.2-.1 .2 .1 .1M85.4 95l.1-.2-3.9 2.2-.1 .2h.1M85.4 96.9l.1-.2-3.9 2.2-.1 .2h.1M85.4 98.8l.1-.2-3.9 2.2-.1 .1 .1 .1M85.4 93.2l-3.8 2.2M85.4 95l-3.8 2.2M85.4 96.9l-3.8 2.2M85.4 98.8l-3.8 2.2M85.4 92.9l-.1 .2M85.4 94.8l-.1 .2"/>
<path d="M85.4 96.7l-.1 .2M85.4 98.5l-.1 .3M86.4 85.9h.1l-.1 .2zM86.5 85.9l-.2 .2M88.3 91.4h-.1M88.3 93.3h-.1M88.3 95.2h-.1M88.3 97.1h-.1M88.3 99h-.1M88.3 93.3h.1M88.3 97.1h.1M88.3 91.4h.1"/>
<path d="M88.3 95.2h.1M88.3 99h.1M91.3 80.9l-.1 .1M91.3 80.9l.1 .1M92 80.5l-.2 .2M92 80.5v.1M92.1 89.2l-3.8 2.2M92.1 93l-3.8 2.2M92.1 94.9l-3.8 2.2M92.1 89.2h.1M92.1 91.1h.1M92.1 91.1l-3.8 2.2"/>
<path d="M92.1 93h.1M92.1 94.9h.1M92.1 96.8h.1M92.1 96.8l-3.8 2.2M92.1 89.2l.1-.2-3.9 2.2-.1 .2h.1M92.1 91.1l.1-.2-3.9 2.2-.1 .2h.1M92.1 93l.1-.2-3.9 2.2-.1 .2h.1M92.1 94.9l.1-.3-3.9 2.2-.1 .2 .1 .1M92.1 96.8l.1-.3-3.9 2.2-.1 .2 .1 .1M92.2 89l-.1 .2M92.2 90.9l-.1 .2M92.2 92.8l-.1 .2"/>
<path d="M92.2 94.6l-.1 .3M92.2 96.5l-.1 .3M92.6 80.2l-.1 .1M92.6 80.2h.1M94.3 81.3l.1 .1-.1 .2zM94.4 81.3l-.2 .2M95.1 87.5h-.1M95.1 89.4h-.1M95.1 91.3h-.1M95.1 93.2h-.1M95.1 95l-.1 .1M95.1 87.5h.1"/>
<path d="M95.1 89.4h.1M95.1 91.3h.1M95.1 93.2h.1M95.1 95v.1M98.9 85.3l-3.8 2.2M98.9 91l-3.8 2.2M98.9 87.2l-3.8 2.2M98.9 92.8l-3.8 2.2M98.9 85.3h.1M98.9 87.2h.1M98.9 89.1h.1M98.9 89.1l-3.8 2.2"/>
<path d="M98.9 91h.1M98.9 92.8v.1M98.9 85.3l.1-.2-3.9 2.2-.1 .2h.1M98.9 87.2l.1-.2-3.9 2.2-.1 .2h.1M98.9 89.1l.1-.3-3.9 2.3-.1 .1 .1 .1M98.9 91l.1-.3-3.9 2.2-.1 .2 .1 .1M98.9 92.9l.1-.3-3.9 2.2-.1 .2 .1 .1M98.9 92.9l-3.8 2.2M99 85.1l-.1 .2M99 87l-.1 .2M99 88.8l-.1 .3M99 90.7l-.1 .3"/>
<path d="M99 92.6l-.1 .2M134.9 92.1h.1M134.9 95.1h.1M134.9 84.7h.1M134.9 87.8h.1M135 95.1h.1M135 84.7v3.1M135 92.1v3M135 92.1h.1M180.2 95.1h.1M180.2 92.1h.1M180.2 92.1v3"/>
<path d="M208.2 92.1h.1M208.2 95.1h.1M208.3 95.1h.1M208.3 92.1h.1M208.3 92.1v3M240.1 95.1h.1M240.1 92.1h.1M240.1 92.1v3M73.7 115.3a.38 .38 0 0 1 .4 .2 .38 .38 0 0 1-.1 .5 .46 .46 0 0 1-.3-.7zM73.7 115.3a.45 .45 0 0 0 .4 .6l-.3-.6M79.6 115.4a.23 .23 0 0 1 .3 0 .23 .23 0 0 1-.1 .3 .24 .24 0 0 1-.3 .2 .24 .24 0 0 1 0-.4zM79.8 115.3a.45 .45 0 0 1-.3 .6l.2-.6"/>
<path d="M81.5 101h.1M81.5 102.9h.1M85.3 100.7h.1M85.3 100.7l-3.8 2.2M85.4 100.7l.1-.3-3.9 2.2-.1 .2 .1 .1M85.4 100.7l-3.8 2.2M85.4 100.4l-.1 .3M100.7 103.2a.23 .23 0 0 1 .4 0 .23 .23 0 0 1-.1 .3 .24 .24 0 0 1-.3 .2 .24 .24 0 0 1-.1-.4zM100.7 103.2v.5M101 103.1a.45 .45 0 0 1-.4 .6M134.9 105.5l.1 .1M134.9 108.6h.1"/>
<path d="M134.9 111.7h.1M180.2 108.3l.1 .1zM180.2 108.6h.1M180.2 111.7h.1M240.1 108.4h.1M240.1 108.5h.1M243.2 105.5h.1M243.3 105.5l-.1 1.7M42.5 121.7l-2.2-1.3 36.5 21.1M42.7 121.6l31.8 18.4M42.7 121.6l31.7 18.3M42.7 121.6l-.2 .1"/>
<path d="M43 121a.38 .38 0 0 1 .4 .2 .38 .38 0 0 1-.1 .4 .46 .46 0 0 1-.3-.6zM43.1 121a.45 .45 0 0 0 .3 .6M43.2 121.3h.1M43.3 121v.2M43.3 121.2l-.2 .2 .1-.1M43.3 121.2l.2 .1M44.7 125.5a1.85 1.85 0 0 0 .7 1.9M44.8 125.5a1.71 1.71 0 0 0 .6 1.9M45.4 127.4l1.2 .7M46 126.2a1.71 1.71 0 0 0 .6 1.9M46.5 126.5a1.15 1.15 0 0 0 .5 1.4 1.15 1.15 0 0 0 1.5-.3M48.6 127.7a1.83 1.83 0 0 1-2 .4"/>
<path d="M73.7 138.8l.4 .3M73.7 138.7a.38 .38 0 0 1 .4 .2 .38 .38 0 0 1-.1 .4 .46 .46 0 0 1-.3-.6zM73.7 138.7a.45 .45 0 0 0 .4 .6M74.4 139.9l.2 .1M74.4 139.9l.1 .1M74.5 140h.1M74.6 140h-.1M79 140h.1M79.1 139.9l-.1 .1M79.6 138.8a.23 .23 0 0 1 .3 0 .23 .23 0 0 1-.1 .3 .24 .24 0 0 1-.3 .2 .24 .24 0 0 1 0-.4zM79.8 138.7l.1 .1M79.9 138.8l-.5 .3"/>
<path d="M79.9 138.8a.47 .47 0 0 1-.4 .5M98 131.7v.1a1.87 1.87 0 0 0 .7 2M98.2 131.6a1.91 1.91 0 0 0 .5 2.2M98.7 133.8l1.2 .7M98.8 131.3l.7 .5M98.8 131.3l.1 .1M99.6 131.8a2.21 2.21 0 0 0 .3 2.7M99.9 134.5h.1M100.6 131.3v.1M100.6 133.2l.2 .2M100.6 131.4l.1 .1M100.6 133.2h.1"/>
<path d="M100.6 131.4v1.8M100.7 131.5a.17 .17 0 0 0-.1-.2 .17 .17 0 0 0-.2 0l-.9 .5M100.7 131.5v1.7M100.7 126.5a.23 .23 0 0 1 .4 0 .23 .23 0 0 1-.1 .4 .24 .24 0 0 1-.3 .2 .24 .24 0 0 1-.1-.4zM100.7 126.7l.3 .2M100.7 126.7l-.1 .1M100.7 126.5v.2M100.9 126.8h.1M101 126.4a.45 .45 0 0 1-.4 .7M101.4 127.1l-22.3 12.9M101.4 127.1l-22.3 12.8M101.4 127.1l.1 .1"/>
<path d="M101.4 127.1h.1M101.5 127.2l2.2-1.3-26.9 15.6M103.2 129.9a3.3 3.3 0 0 1-.8 3.7 2.13 2.13 0 0 1-2.5 .9M103.2 128.8l-.1 1.8-1.3 2.3-.8 .5a.17 .17 0 0 1-.2 0 .17 .17 0 0 1-.1-.2M103.2 130.3a3.4 3.4 0 0 1-1.4 3.8 1.14 1.14 0 0 1-1.5 .2 1.14 1.14 0 0 1-.5-1.4l.2-.7 .4-.8M103.7 126.9l.9 .5a.17 .17 0 0 1 .1 .2 .17 .17 0 0 1-.1 .2M103.7 127.2l.4 .3M103.7 127.3l.3 .2M103.9 127.4l-.2 .1M104 127.5h.1M104 127.6h.1M104 127.5v.1"/>
<path d="M104 127.6l-.3 .2M104 127.6l.3 .4-.6 .4M104.1 127.5l-.1 .1M104.1 127.5l.3 .4M104.3 127.9v.1M104.3 128h.1M104.4 127.9h.1M104.4 127.9l-.1 .1M104.4 127.9v.1M104.6 127.8l-.2 .1M104.6 127.8h.1M104.6 127.8l-.2 .2"/>
<path d="M104.7 127.6l-.1 .2M131.8 123.2h51.6M132.3 126.3v.2h.2M132.5 126.3v.2M132.5 126.5h4.7M132.7 126.5v.4h4.3v-.4M133.3 127.7v.2M133.3 128.9v.1M133.3 129v.4M133.3 131.5v.4h.1v-.4M133.3 127.1h.1M133.3 127.7h.1"/>
<path d="M133.3 127.1v.6M133.3 127.9v1M133.3 129.4v2.1M133.3 127.9h.1M133.3 128.9h.1M133.3 129h.1M133.3 129.4h.1M133.3 131.5h.1M133.4 127.7v.2M133.4 128.9v.1M133.4 129v.4M133.4 127.1v.6"/>
<path d="M133.4 127.9v1M133.4 129.4v2.1M133.5 127l-.1 .1M133.5 127l-.1-.1-.1 .2M133.5 127h2.7M133.6 127.2h.1M133.6 127.1h2.5v.9h-2.5zM133.6 127.2h2.5M133.7 127.9h2.3M133.8 127.2l-.1 .8M133.8 127.2l-.1-.1-.1 .1M133.8 127.2h2.1"/>
<path d="M134 128.2a.62 .62 0 0 0-.4 .9v2.8a4.4 4.4 0 0 0 .1 2l.3 .1M134 128.2v5.8M134 128.2h1.7M134 134h1.7M134.9 120.1l.1 .1M135 123h.1M135.1 123v.1M135.1 123.1h45M135.1 123h.1M135.1 123h-.1M135.1 123h45M135.7 128.2a.62 .62 0 0 1 .4 .9v2.8a4.4 4.4 0 0 1-.1 2l-.3 .1"/>
<path d="M135.7 128.2v5.8M135.9 127.2v-.1l.2 .1M135.9 127.2l.1 .8M136.1 127.2h.1M136.2 127l.1-.1 .1 .2M136.2 127l.1 .1M136.3 127.7v.2M136.3 128.9v.1M136.3 129v.4M136.3 131.5v.4h.1v-.4M136.3 127.1h.1M136.3 127.7h.1"/>
<path d="M136.3 127.9h.1M136.3 127.1v.6M136.3 127.9v1M136.3 129.4v2.1M136.3 128.9h.1M136.3 129h.1M136.3 129.4h.1M136.3 131.5h.1M136.4 127.7v.2M136.4 128.9v.1M136.4 129v.4M136.4 127.1v.6"/>
<path d="M136.4 127.9v1M136.4 129.4v2.1M137.2 126.3v.2M137.4 126.3v.2h-.2M137.9 123.1l.1 .1M171.2 123.1v.1M176.1 123.1v.1M177.3 123.1l-.1 .1M177.8 126.3v.2h.2M178 126.5h4.8M178 126.3v.2M178.3 126.5v.4h4.2v-.4"/>
<path d="M178.8 127.7v.2M178.8 128.9v.1M178.8 129v.4M178.8 131.5v.4h.2v-.4M178.8 127.1h.2M178.8 127.7h.2M178.8 127.9h.2M178.8 128.9h.2M178.8 129h.2M178.8 129.4h.2M178.8 131.5h.2M178.8 127.1v.6"/>
<path d="M178.8 127.9v1M178.8 129.4v2.1M179 127.7v.2M179 128.9v.1M179 129v.4M179 127.1v.6M179 127.9v1M179 129.4v2.1M179 127v-.1l-.2 .2M179 127v.1M179 127h2.8M179.1 127.2h.1"/>
<path d="M179.1 127.1h2.5v.9h-2.5zM179.1 127.2h2.5M179.3 127.9h2.2M179.3 127.2v-.1l-.2 .1M179.3 127.2v.8M179.3 127.2h2.2M179.5 128.2a.62 .62 0 0 0-.4 .9v2.8a4.5 4.5 0 0 0 .2 2l.2 .1M179.5 128.2v5.8M179.5 128.2h1.7M179.5 134h1.7M180.1 123v.1M180.1 123h.1"/>
<path d="M180.3 120.1l-.1 .1M181.2 128.2a.62 .62 0 0 1 .4 .9v2.8a4.5 4.5 0 0 1-.1 2l-.3 .1M181.2 128.2v5.8M181.5 127.2v-.1l.1 .1M181.5 127.2v.8M181.6 127.2h.1M181.8 127v.1M181.8 127v-.1l.1 .2M181.8 127.7v.2M181.8 128.9v.1M181.8 129v.4M181.8 131.5v.4h.1v-.4"/>
<path d="M181.8 127.1h.1M181.8 127.7h.1M181.8 127.9h.1M181.8 128.9h.1M181.8 129h.1M181.8 129.4h.1M181.8 131.5h.1M181.8 127.1v.6M181.8 127.9v1M181.8 129.4v2.1M181.9 127.7v.2M181.9 128.9v.1"/>
<path d="M181.9 129v.4M181.9 127.1v.6M181.9 127.9v1M181.9 129.4v2.1M182.8 126.3v.2M182.9 126.3v.2h-.1M205.2 123.2h38M205.6 126.3v.2h.2M205.8 126.5h7M205.8 126.3v.2M207.2 126.5v.4h6.9v.2M207.9 127.1l.1 .7 1 1.1 .2 .1h1a.38 .38 0 0 1 .4 .4v2.1a.38 .38 0 0 0 .4 .4l1.2-.1 1.8-1.8 .1-2.9"/>
<path d="M207.9 126.9v.2M207.9 127.1h6.2M208.2 120.1l.2 .1M208.4 123h.1M208.4 123.1h31.6M208.4 123v.1M208.5 123l-.1 .1M208.5 123h-.1M208.5 123h31.4M208.5 123h.1M210.6 129.2a2.5 2.5 0 0 0-.4 3.5 2.5 2.5 0 0 0 3.6 .3 2.5 2.5 0 0 0 .3-3.5M211.2 123.1l.1 .1"/>
<path d="M211.4 126.5v.4M211.9 123.1v.1l.2-.1M212.8 126.3v.2M212.9 126.3v.2h-.1M214.1 128.9a2.88 2.88 0 0 1 .2 4.2 2.88 2.88 0 0 1-4.2 0 2.88 2.88 0 0 1 .1-4.1M214.1 127.2h1.5M214.1 127.1h1.5M215.6 127.1l.1 .1M215.6 127.1v.1M215.6 127.2h.1M215.6 127.2l.5 .8h-2M215.6 127.2l.4 .7"/>
<path d="M215.7 127.2h-.1M215.7 127.2l.4 .6M216 127.9l.2 .1M216.1 127.8l.1 .1M216.1 127.8l-.1 .1M216.2 128h.3M216.2 127.9v.1M216.2 127.9h.3M216.5 127.9h.3v.1h-.3M216.5 127.9v.1M235.5 126.3v.2h.1M235.6 126.5h7"/>
<path d="M235.6 126.3v.2M236.3 123.1l.3 .1v-.1M237 126.5v.4h6.9v.2M237.2 123.1l-.1 .1M237.8 127.1v.7l1.1 1.1 .2 .1h1a.38 .38 0 0 1 .4 .4v2.1a.38 .38 0 0 0 .4 .4l1.2-.1 1.8-1.8v-2.9M237.8 126.9v.2M237.8 127.1h6.1M239.9 123h.2M239.9 123h.1M239.9 123l.1 .1M240 123v.1M240 123h.1"/>
<path d="M240.2 120.1l-.1 .1M240.4 129.2a2.5 2.5 0 0 0-.3 3.5 2.5 2.5 0 0 0 3.5 .3 2.5 2.5 0 0 0 .3-3.5M241.2 126.5v.4M242.6 126.3v.2M242.8 126.3v.2h-.2M243.9 128.9a2.88 2.88 0 0 1 .2 4.2 2.88 2.88 0 0 1-4.1 0 2.88 2.88 0 0 1 .1-4.1M243.9 127.2h1.6M243.9 127.1h1.6M245.5 127.1v.1M245.5 127.1l.1 .1M245.5 127.2h.1M245.5 127.2l.4 .8h-2"/>
<path d="M245.6 127.2h-.1M245.6 127.2l.4 .6M246 127.8v.1M246 127.8l-.1 .1 .1 .1M246 128h.3M246 127.9h.3M246 127.9v.1M246.3 127.9h.4v.1h-.4M246.3 127.9v.1M76.9 143.9v.1a1.87 1.87 0 0 0 .7 2M77.1 143.8a1.91 1.91 0 0 0 .5 2.2M77.6 146l1.2 .7"/>
<path d="M77.7 143.5l.8 .5 .8-.5a.17 .17 0 0 1 .2 0 .17 .17 0 0 1 .1 .2M77.7 143.4l.1 .2M78.5 143.9a2.21 2.21 0 0 0 .3 2.8M79.5 143.5v.1M79.5 145.4l.2 .2M79.5 143.6l.1 .1M79.5 145.4h.1M79.5 143.6v1.8M79.6 143.7v1.7M82.1 142.1a3.3 3.3 0 0 1-.8 3.7 2.13 2.13 0 0 1-2.5 .9M82.1 140.9l-.1 1.9-1.3 2.2-.8 .6a.17 .17 0 0 1-.2 0 .17 .17 0 0 1-.1-.2M82.1 142.5a3.4 3.4 0 0 1-1.4 3.7 1.14 1.14 0 0 1-1.5 .3 1.14 1.14 0 0 1-.5-1.4l.2-.7 .4-.8"/>
<circle cx="224.2" cy="46.2" r=".48"/>
<circle cx="234" cy="57.8" r=".15"/>
<circle cx="236.7" cy="57.8" r=".15"/>
<circle cx="41.7" cy="71.3" r=".14"/>
<circle cx="50.2" cy="76.2" r=".14"/>
<circle cx="90.6" cy="70.4" r=".13"/>
<circle cx="94" cy="67.6" r=".13"/>
<circle cx="95.4" cy="73.2" r=".13"/>
<circle cx="97.3" cy="76.4" r=".14"/>
<circle cx="98.8" cy="70.4" r=".13"/>
<circle cx="99.2" cy="75.3" r=".14"/>
<circle cx="134.1" cy="61.9" r=".15"/>
<circle cx="135.9" cy="65" r=".37"/>
<circle cx="135.9" cy="65" r=".2"/>
<circle cx="146" cy="61.9" r=".15"/>
<circle cx="158" cy="61.9" r=".15"/>
<circle cx="169.9" cy="61.9" r=".15"/>
<circle cx="174.4" cy="61.9" r=".15"/>
<circle cx="179.3" cy="65" r=".37"/>
<circle cx="179.3" cy="65" r=".2"/>
<circle cx="181.5" cy="61.9" r=".15"/>
<circle cx="207.4" cy="61.9" r=".15"/>
<circle cx="209.2" cy="65" r=".2"/>
<circle cx="209.2" cy="65" r=".37"/>
<circle cx="218.6" cy="61.9" r=".15"/>
<circle cx="229.8" cy="61.9" r=".15"/>
<circle cx="239.2" cy="65" r=".37"/>
<circle cx="239.2" cy="65" r=".2"/>
<circle cx="241" cy="61.9" r=".15"/>
<circle cx="58.7" cy="81.1" r=".13"/>
<circle cx="67.1" cy="86" r=".14"/>
<circle cx="70.3" cy="87.8" r=".13"/>
<circle cx="75.3" cy="90.7" r=".13"/>
<circle cx="135.9" cy="93.6" r=".2"/>
<circle cx="135.9" cy="93.6" r=".37"/>
<circle cx="179.3" cy="93.6" r=".2"/>
<circle cx="179.3" cy="93.6" r=".37"/>
<circle cx="209.2" cy="93.6" r=".37"/>
<circle cx="209.2" cy="93.6" r=".2"/>
<circle cx="239.2" cy="93.6" r=".37"/>
<circle cx="239.2" cy="93.6" r=".2"/>
<circle cx="135.9" cy="122.2" r=".2"/>
<circle cx="135.9" cy="122.2" r=".37"/>
<circle cx="179.3" cy="122.2" r=".37"/>
<circle cx="179.3" cy="122.2" r=".2"/>
<circle cx="209.2" cy="122.2" r=".37"/>
<circle cx="209.2" cy="122.2" r=".2"/>
<circle cx="239.2" cy="122.2" r=".37"/>
<circle cx="239.2" cy="122.2" r=".2"/>
</g>
<text font-size="3.5" fill="#191924" x="238.6" y="187.1">JP INGLOBAL</text>
<g font-size="2.8">
<text x="138.1" y="175.5">DIMENSIONES</text>
<text x="141.7" y="178.4">EN m.m.</text>
<text x="218.8" y="183.6">D.ROMERO</text>
<text x="202.5" y="188.3">1</text>
<text x="146.5" y="193.5">REMATAR FILOS Y ARISTAS VIVAS</text>
<text x="146.7" y="203.3">ENSAMBLE GENERAL ACV-55L</text>
<text x="213.2" y="203.6">HOJA 1 DE 1</text>
</g>
<g font-size="2.5">
<text x="194.3" y="90.8">1146,76</text>
<text x="121.7" y="98.4">950,90</text>
<text x="153.9" y="138.6">673,80</text>
<text x="222.1" y="143.4">542,17</text>
<text x="222.2" y="138.6">499</text>
<text x="57" y="154.3">JPINGLOBAL ACV-55L</text>
<text x="174.9" y="183.3">1:13</text>
<text x="194.8" y="183.2">23/04/2019</text>
<text x="176.5" y="188.6">01</text>
<text x="96.5" y="202">EXCEPTO INDICACION EN PLANO</text>
</g>
<g font-size="2.1">
<text x="151.6" y="165.8">+ 1,0</text>
<text x="152" y="168">-</text>
<text x="160.9" y="183.3">ESCALA:</text>
<text x="185.8" y="183.2">FECHA:</text>
<text x="210.6" y="183.2">DIBUJÓ:</text>
<text x="160.8" y="188.3">VERSION:</text>
<text x="185.5" y="187.1">CANT. POR</text>
<text x="185.5" y="189.2">MAQUINA:</text>
<text x="210.7" y="188.2">REVISÓ:</text>
<text x="210.6" y="192.3">ACABADO SUPERFICIAL:</text>
<text x="135.6" y="203.3">NOMBRE:</text>
<text x="235.4" y="203.3">PLANO Nº:</text>
</g>
<text font-size="2.1" fill="#191924" x="154.6" y="168">1,0</text>
<g font-size="2">
<text x="164.8" y="166.5">01:</text>
<text x="164.8" y="170.6">02:</text>
<text x="162.7" y="178.9" transform="rotate(-90 162.7 178.9)">MODIFICACIÓN</text>
<text x="164.8" y="178.6">04:</text>
<text x="164.8" y="174.6">03:</text>
<text x="135.5" y="198.1">MATERIAL:</text>
<text x="146.5" y="198.1">INDICADO</text>
</g>
<g font-size="1.8">
<text x="135.4" y="165.8">TOLERANCIA</text>
<text x="135.4" y="167.6">GENERAL:</text>
</g>
<text font-size="1.8" fill="#191924" x="91.8" y="199.3">N10</text>
<g font-size="1.4" fill="#191924">
<text x="139.3" y="169.9">EXCEPTO INDICACION</text>
<text x="143.4" y="171.3">EN PLANO</text>
</g>
<g font-size="1.4">
<text x="240.3" y="190.9">La información aqui contenida es</text>
<text x="240.3" y="195.1">Prohibida su reproducción total o</text>
<text x="243" y="192.3">propiedad intelectual de</text>
<text x="243.4" y="196.5">parcial sin autorización</text>
<text x="246.1" y="193.7">JP INGLOBAL.</text>
</g>
</svg>
